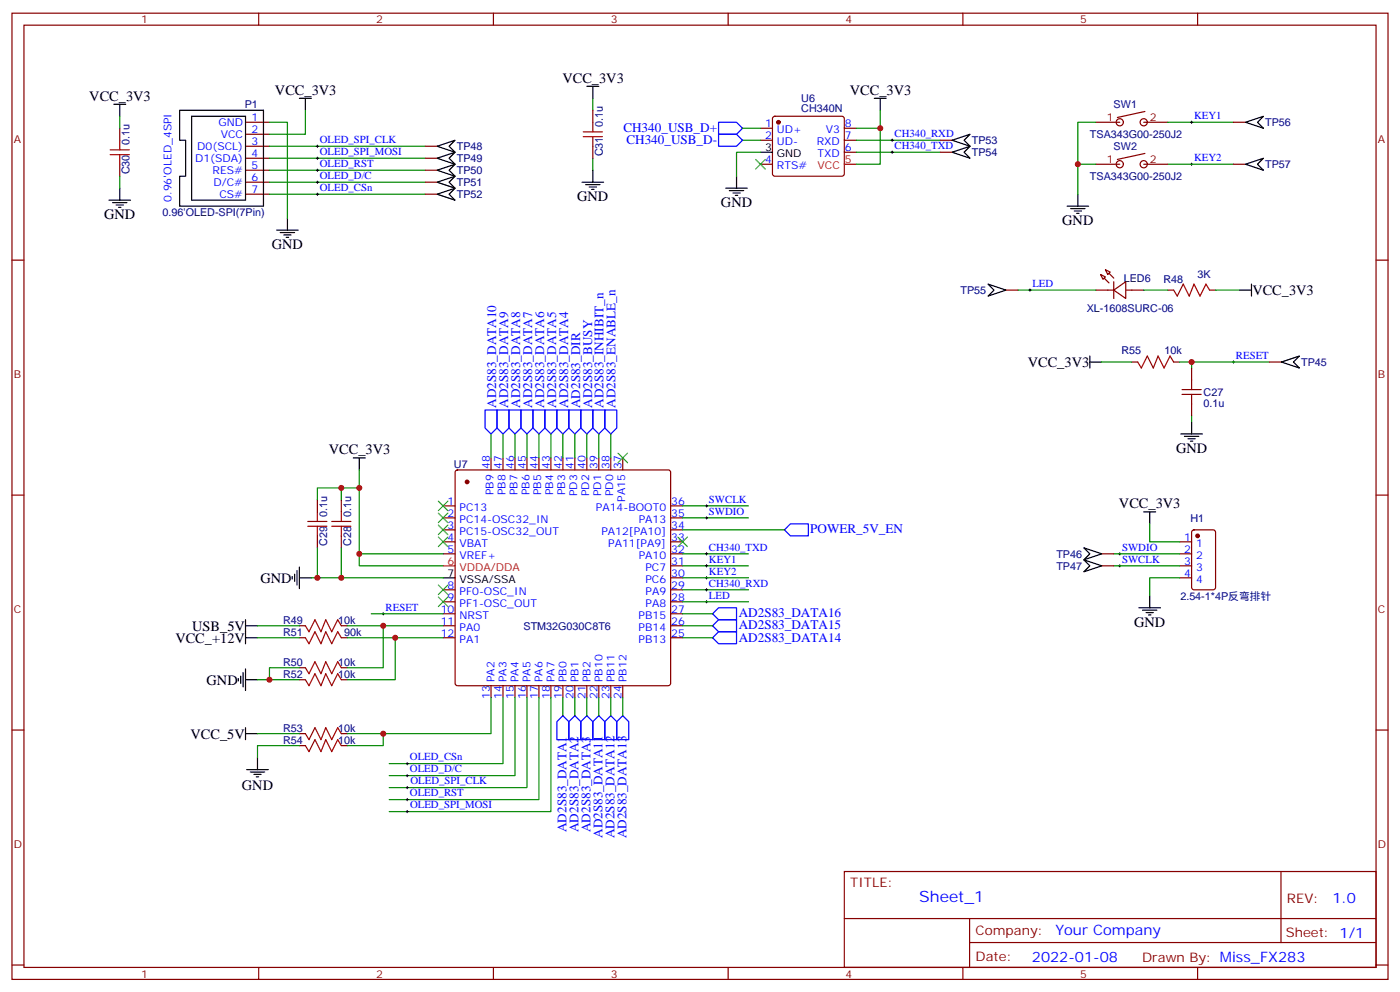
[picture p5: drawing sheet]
<svg xmlns="http://www.w3.org/2000/svg" width="412mm" height="292mm" viewBox="0 0 412 292" stroke-linecap="round" stroke-linejoin="round" font-family="sans-serif">
<g fill="none" stroke="#870000" stroke-width=".35">
<path d="M3.5 3.9h405.4v284.3h-405.4zM7.1 7.4h398.2v277.3h-398.2zM76.2 3.9v3.5M145.3 3.9v3.5M214.5 3.9v3.5M283.6 3.9v3.5M352.8 3.9v3.5M35.3 37.7v3.6M72.3 36h7.1M72.3 39.5h7.1M174.6 32.5v3.5M224 37.7h3.5"/>
<path d="M227.8 34.4l.4-.2h19.8l.5 .2 .2 .5v16.3l-.2 .5-.5 .2h-19.8l-.5-.3-.2-.4v-16.3zM248.7 37.7h3.5M322.8 36h7M336.9 36h7.1M337.3 32.8l-8.2 1.8M363.4 36h3.5M35.3 48.3v3.6M72.3 43h7.1M72.3 46.6h7.1M72.3 50.1h7.1M72.3 53.6h7.1M72.3 57.2h7.1"/>
<path d="M125.2 43h3.6M125.2 46.6h3.6M125.2 50.1h3.6M125.2 53.6h3.6M125.2 57.2h3.6M174.6 43v3.6M224 41.3h3.5M224 48.3h3.5M248.7 41.3h3.5M248.7 44.8h3.5M276.9 41.3h3.6M276.9 44.8h3.6"/>
<path d="M322.8 48.3h7M336.9 48.3h7.1M337.3 45.2l-8.2 1.7M363.4 48.3h3.5M3.5 76.6h3.6M325.6 79.4l1.4 .7-.7 .7zM405.3 76.6h3.6M296.3 85.4h3.6M322.8 85.4h5.3M324.2 80.8l1.4 .7-.7 .7zM328.1 85.4l3.5-2.5v4.9zM328.1 82.9v4.9"/>
<path d="M331.6 85.4h5.3M344 85.4h1.7M356.3 85.4h1.8M333.4 106.5h1.7M345.7 106.5h1.8M351 108.3v3.5M351 118.9v3.5M373.9 106.5h3.6M134.3 138.5l.5-.2h62l.5 .2 .3 .5v62.1l-.3 .5-.5 .2h-62l-.5-.2-.2-.5v-62.1zM144.6 134.8v3.5M148.2 134.8v3.5M151.7 134.8v3.5"/>
<path d="M155.2 134.8v3.5M158.7 134.8v3.5M162.3 134.8v3.5M165.8 134.8v3.5M169.3 134.8v3.5M172.9 134.8v3.5M176.4 134.8v3.5M179.9 134.8v3.5M183.4 134.8v3.5M3.5 145.7h3.6M93.5 147.1v3.5M93.5 157.7v3.5"/>
<path d="M100.5 147.1v3.5M100.5 157.7v3.5M130.5 148.9h3.6M130.5 152.4h3.6M130.5 155.9h3.6M130.5 159.5h3.6M197.6 148.9h3.5M197.6 152.4h3.5M197.6 155.9h3.5M197.6 159.5h3.5M347.5 159.5h3.5M351.2 156.1l.5-.2h5.7l.6 .5 .1 16.5-.5 .6-5.9 .1-.6-.5-.1-16.5z"/>
<path d="M405.3 145.7h3.6M130.5 163h3.6M130.5 173.6h3.6M130.5 177.1h3.6M197.6 163h3.5M197.6 166.5h3.5M197.6 170h3.5M197.6 173.6h3.5M197.6 177.1h3.5M324.6 163h3.5M324.6 166.5h3.5M347.5 163h3.5"/>
<path d="M347.5 166.5h3.5M347.5 170h3.5M88.2 184.1h1.8M88.2 187.7h1.8M88.2 196.5h1.8M100.5 184.1h1.8M100.5 187.7h1.8M100.5 196.5h1.8M130.5 180.6h3.6M130.5 184.1h3.6M130.5 187.7h3.6M197.6 180.6h3.5"/>
<path d="M197.6 184.1h3.5M197.6 187.7h3.5M3.5 214.8h3.6M88.2 200h1.8M88.2 215.9h1.8M88.2 219.4h1.8M100.5 200h1.8M100.5 215.9h1.8M100.5 219.4h1.8M144.6 201.8v3.5M148.2 201.8v3.5M151.7 201.8v3.5"/>
<path d="M155.2 201.8v3.5M158.7 201.8v3.5M162.3 201.8v3.5M165.8 201.8v3.5M169.3 201.8v3.5M172.9 201.8v3.5M176.4 201.8v3.5M179.9 201.8v3.5M183.4 201.8v3.5M405.3 214.8h3.6M248.7 256.5h156.6v28.2h-156.6zM377.3 256.5v20.9"/>
<path d="M248.7 270.3h156.5M285.6 277.4h119.6M285.6 270.3v14.1M3.5 284h3.6M76.2 284.7v3.5M145.3 284.7v3.5M214.5 284.7v3.5M283.6 284.7v3.5M352.8 284.7v3.5M405.3 284h3.6"/>
<circle cx="329.8" cy="36" r="1.06"/>
<circle cx="336.9" cy="36" r="1.06"/>
<circle cx="329.8" cy="48.3" r="1.06"/>
<circle cx="336.9" cy="48.3" r="1.06"/>
</g>
<g fill="none" stroke="#000" stroke-width=".35">
<path d="M33.5 30.7h3.5M35.3 30.7v3.5M52.9 32.5h24.7v28.2h-24.7v-8.8h1.8v-10.6h-1.8zM56.4 34.2h15.9v24.7h-15.9zM88.2 28.9h3.5M90 28.9v3.6M172.9 25.4h3.5M174.6 25.4v3.5M257.5 28.9h3.6M259.3 28.9v3.6M366.9 36l5.3-1.8-1.8 1.8 1.8 1.7zM32.1 58.9h6.4"/>
<path d="M33.2 59.6h4.2M35.3 55.4v3.5M128.8 43l5.3-1.7-1.8 1.7 1.8 1.8zM128.8 46.6l5.3-1.8-1.8 1.8 1.8 1.7zM128.8 50.1l5.3-1.8-1.8 1.8 1.8 1.8zM128.8 53.6l5.3-1.7-1.8 1.7 1.8 1.8zM128.8 57.2l5.3-1.8-1.8 1.8 1.8 1.7zM171.4 53.6h6.4M172.5 54.3h4.2M173.6 55h2.1M174.3 55.7h.7M174.6 50.1v3.5"/>
<path d="M213.8 55.4h6.3M214.8 56.1h4.3M215.9 56.8h2.1M216.6 57.5h.7M217 51.9v3.5M224 44.8h3.5M280.5 41.3l5.3-1.8-1.8 1.8 1.8 1.7zM280.5 44.8l5.3-1.8-1.8 1.8 1.8 1.8zM317.5 57.2v3.5M366.9 48.3l5.3-1.7-1.8 1.7 1.8 1.8zM34.2 60.3h2.1M34.9 61h.7"/>
<path d="M81.5 67.7h6.3M82.5 68.4h4.3M83.6 69.1h2.1M84.3 69.8h.7M84.7 64.2v3.5M314.3 60.7h6.4M315.4 61.4h4.2M316.4 62.1h2.2M317.1 62.8h.8M291 83.6l5.3 1.8-5.3 1.7 1.8-1.7zM365.1 85.4h3.6M368.7 83.6v3.5"/>
<path d="M321 106.5h3.6M321 104.8v3.5M377.5 106.5l5.3-1.7-1.8 1.7 1.8 1.8zM104.1 134.8h3.5M105.8 134.8v3.5M347.8 127.7h6.4M348.9 128.4h4.2M350 129.1h2.1M350.7 129.8h.7M351 124.2v3.5M336.9 150.6h3.5M338.7 150.6v3.6"/>
<path d="M86.1 169.7v.7M86.8 169v2.1M87.5 167.9v4.3M88.2 170h3.5M88.2 166.9v6.3M130.5 170h3.6M319.3 161.2l5.3 1.8-5.3 1.7 1.7-1.7zM319.3 164.7l5.3 1.8-5.3 1.8 1.7-1.8zM335.5 178.9h6.3M336.5 179.6h4.3M338.7 175.3v3.6M70.2 199.7v.7"/>
<path d="M70.9 199v2.1M71.6 197.9v4.2M72.3 182.4v7M72.3 196.8v6.4M72.3 187.7h3.5M72.3 184.1h3.5M337.6 180.3h2.1M338.3 181h.7M72.3 215.9h3.5M72.3 214.1v3.6M72.3 200h3.5M72.7 226.5h6.3"/>
<path d="M73.7 227.2h4.3M74.8 227.9h2.1M75.5 228.6h.7M75.8 223v3.5"/>
</g>
<g fill="#870000" stroke="#870000" stroke-width=".35">
<path d="M325.3 81.8l1.4 1.5z"/>
<path d="M326.7 80.4l1.4 1.4z"/>
<circle cx="229.3" cy="36" r=".53"/>
<circle cx="137.6" cy="141.8" r=".53"/>
<circle cx="352.8" cy="157.7" r=".53"/>
</g>
<path d="M248.7 48.3h3.5M130.5 166.5h3.6" fill="none" stroke="#f00" stroke-width=".35"/>
<g fill="none" stroke="#00f" stroke-width=".35">
<path d="M211.7 36h5.3l1.7 1.7-1.7 1.8h-5.3zM211.7 39.5h5.3l1.7 1.8-1.7 1.7h-5.3zM142.9 120.6h3.5v5.3l-1.8 1.8-1.7-1.8zM146.4 120.6h3.5v5.3l-1.7 1.8-1.8-1.8zM149.9 120.6h3.6v5.3l-1.8 1.8-1.8-1.8zM153.5 120.6h3.5v5.3l-1.8 1.8-1.7-1.8zM157 120.6h3.5v5.3l-1.8 1.8-1.7-1.8zM160.5 120.6h3.5v5.3l-1.7 1.8-1.8-1.8zM164 120.6h3.6v5.3l-1.8 1.8-1.8-1.8zM167.6 120.6h3.5v5.3l-1.8 1.8-1.7-1.8zM171.1 120.6h3.5v5.3l-1.7 1.8-1.8-1.8zM174.6 120.6h3.6v5.3l-1.8 1.8-1.8-1.8z"/>
<path d="M178.2 120.6h3.5v5.3l-1.8 1.8-1.7-1.8zM232.8 154.2h5.3v3.5h-5.3l-1.7-1.8zM211.7 178.9h5.3v3.5h-5.3l-1.8-1.8zM211.7 182.4h5.3v3.5h-5.3l-1.8-1.8zM211.7 185.9h5.3v3.5h-5.3l-1.8-1.7zM164 212.4l1.8-1.8 1.8 1.8v5.3h-3.6zM167.6 212.4l1.7-1.8 1.8 1.8v5.3h-3.5zM171.1 212.4l1.8-1.8 1.7 1.8v5.3h-3.5zM174.6 212.4l1.8-1.8 1.8 1.8v5.3h-3.6zM178.2 212.4l1.7-1.8 1.8 1.8v5.3h-3.5zM181.7 212.4l1.7-1.8 1.8 1.8v5.3h-3.5z"/>
</g>
<g fill="none" stroke="#008700" stroke-width=".35">
<path d="M35.3 34.2v3.5M79.4 36h5.3v28.2M90 32.5v7h-10.6M174.6 28.9v3.6M218.7 37.7h5.3M259.3 32.5v5.2h-7.1M259.3 37.7v10.6h-7.1M322.8 36h-5.3v21.2M344 36h19.4M35.3 51.9v3.5M79.4 46.6h45.8M79.4 50.1h45.8"/>
<path d="M79.4 53.6h45.8M79.4 57.2h45.8M79.4 43h45.8M174.6 46.6v3.5M218.7 41.3h5.3M224 44.8h-7v7.1M252.2 44.8h24.7M252.2 41.3h24.7M317.5 48.3h5.3M344 48.3h19.4M299.9 85.4h22.9M336.9 85.4h7.1"/>
<path d="M358.1 85.4h7M324.6 106.5h8.8M347.5 106.5h26.4M351 106.5v1.8M105.8 138.3v28.2h24.7M144.6 127.7v7.1M148.2 127.7v7.1M151.7 127.7v7.1M155.2 127.7v7.1M158.7 127.7v7.1M162.3 127.7v7.1M165.8 127.7v7.1"/>
<path d="M169.3 127.7v7.1M172.9 127.7v7.1M176.4 127.7v7.1M179.9 127.7v7.1M351 122.4v1.8M100.5 143.6h-7v3.5M105.8 143.6h-5.3v3.5M201.1 155.9h30M201.1 152.4h19.4M201.1 148.9h19.4M338.7 154.2v5.3h8.8M91.7 170h38.8"/>
<path d="M93.5 161.2v8.8M100.5 161.2v8.8M105.8 163h24.7M201.1 163h19.4M201.1 173.6h19.4M201.1 166.5h19.4M201.1 170h19.4M201.1 177.1h19.4M328.1 163h19.4M328.1 166.5h19.4M347.5 170h-8.8v5.3M75.8 187.7h12.4"/>
<path d="M75.8 184.1h12.4M88.2 196.5h-8.8v3.5M102.3 187.7h28.2M102.3 184.1h28.2M109.4 180.6h21.1M112.9 184.1v12.4h-10.6M116.4 187.7v12.3h-14.1M201.1 187.7h8.8M201.1 184.1h8.8M201.1 180.6h8.8M75.8 200h12.4M75.8 215.9h12.4"/>
<path d="M88.2 219.4h-12.4v3.6M112.9 215.9v3.5h-10.6M144.6 205.3v10.6h-42.3M148.2 205.3v19.4h-33.5M151.7 205.3v22.9h-37M155.2 205.3v26.5h-40.5M158.7 205.3v30h-44M162.3 205.3v33.5h-47.6M165.8 205.3v5.3M169.3 205.3v5.3M172.9 205.3v5.3M176.4 205.3v5.3"/>
<path d="M179.9 205.3v5.3M183.4 205.3v5.3"/>
</g>
<g fill="none" stroke="#000" stroke-width=".29">
<path d="M350.7 36h.7M351 35.6v.7M93.1 43h.7M93.1 46.6h.7M93.1 50.1h.7M93.1 53.6h.7M93.1 57.2h.7M93.5 42.7v.7M93.5 46.2v.7M93.5 49.7v.7M93.5 53.3v.7M93.5 56.8v.7"/>
<path d="M262.5 41.3h.7M262.5 44.8h.7M262.8 40.9v.7M262.8 44.4v.8M350.7 48.3h.7M351 48v.7M303 85.4h.7M303.4 85v.7M363 106.5h.7M363.4 106.2v.7M207.8 152.4h.7M207.8 148.9h.7"/>
<path d="M208.1 148.5v.7M208.1 152v.8M207.8 177.1h.7M207.8 173.6h.7M207.8 163h.7M207.8 166.5h.7M207.8 170h.7M208.1 162.6v.7M208.1 166.2v.7M208.1 169.7v.7M208.1 173.2v.7M208.1 176.7v.7"/>
<path d="M329.5 163h.7M329.5 166.5h.7M329.8 162.6v.7M329.8 166.2v.7M112.5 180.6h.7M112.9 180.3v.7M119.6 224.7h.7M119.6 228.2h.7M119.6 231.8h.7M119.6 235.3h.7M119.6 238.8h.7M119.9 224.4v.7"/>
<path d="M119.9 227.9v.7M119.9 231.4v.7M119.9 234.9v.8M119.9 238.5v.7"/>
</g>
<g fill="none" stroke="#3c3" stroke-width=".35">
<path d="M222.6 46.9l2.8 2.8M225.4 46.9l-2.8 2.8M182 133.3l2.9 2.9M184.9 133.3l-2.9 2.9M129.1 158l2.8 2.9M129.1 147.5l2.8 2.8M129.1 151l2.8 2.8M129.1 154.5l2.8 2.8M131.9 158l-2.8 2.9M131.9 147.5l-2.8 2.8M131.9 151l-2.8 2.8M131.9 154.5l-2.8 2.8"/>
<path d="M199.7 158l2.8 2.9M202.5 158l-2.8 2.9M129.1 172.2l2.8 2.8M129.1 175.7l2.8 2.8M131.9 172.2l-2.8 2.8M131.9 175.7l-2.8 2.8"/>
</g>
<g fill="none" stroke="#a10000" stroke-width=".35">
<path d="M171.8 38.8h5.6M174.6 36v2.8M32.5 45.5h5.6M32.5 44.1h5.6M35.3 41.3v2.8M35.3 45.5v2.8M171.8 40.2h5.6M174.6 40.2v2.8M345.7 85.4l1.1 1.7 1.7-3.5 1.8 3.5 1.4-3.5 1.8 3.5 1.7-3.5 1.1 1.8M335.1 106.5l1.1 1.8 1.8-3.5 1.7 3.5 1.4-3.5 1.8 3.5 1.8-3.5 1 1.7M348.2 116.1h5.6M348.2 114.7h5.6"/>
<path d="M351 111.8v2.9M351 116.1v2.8M90.7 154.9h5.6M90.7 153.5h5.6M93.5 150.6v2.9M93.5 154.9v2.8M97.7 154.9h5.7M97.7 153.5h5.7M100.5 150.6v2.9M100.5 154.9v2.8M90 184.1l1 1.8 1.8-3.5 1.7 3.5 1.5-3.5 1.7 3.5 1.8-3.5 1 1.7M90 187.7l1 1.7 1.8-3.5 1.7 3.5 1.5-3.5 1.7 3.5 1.8-3.5 1 1.8"/>
<path d="M90 196.5l1 1.8 1.8-3.6 1.7 3.6 1.5-3.6 1.7 3.6 1.8-3.6 1 1.8M90 200l1 1.8 1.8-3.5 1.7 3.5 1.5-3.5 1.7 3.5 1.8-3.5 1 1.7M90 215.9l1 1.8 1.8-3.6 1.7 3.6 1.5-3.6 1.7 3.6 1.8-3.6 1 1.8M90 219.4l1 1.8 1.8-3.5 1.7 3.5 1.5-3.5 1.7 3.5 1.8-3.5 1 1.7"/>
</g>
<g fill="#c00">
<circle cx="317.5" cy="48.3" r=".88"/>
<circle cx="79.4" cy="200" r=".88"/>
<circle cx="112.9" cy="184.1" r=".88"/>
<circle cx="116.4" cy="187.7" r=".88"/>
<circle cx="112.9" cy="215.9" r=".88"/>
<circle cx="100.5" cy="170" r=".88"/>
<circle cx="105.8" cy="143.6" r=".88"/>
<circle cx="105.8" cy="163" r=".88"/>
<circle cx="100.5" cy="143.6" r=".88"/>
<circle cx="93.5" cy="170" r=".88"/>
<circle cx="351" cy="106.5" r=".88"/>
<circle cx="259.3" cy="37.7" r=".88"/>
</g>
<text font-size="4.6" fill="#00f" x="270.8" y="265.5">Sheet_1</text>
<g font-size="4.2">
<text x="26.3" y="29.6">VCC_3V3</text>
<text x="81" y="27.9">VCC_3V3</text>
<text x="165.7" y="24.3">VCC_3V3</text>
<text x="250.3" y="27.9">VCC_3V3</text>
<text x="170" y="59.3">GND</text>
<text x="30.7" y="64.6">GND</text>
<text x="212.4" y="61">GND</text>
<text x="312.9" y="66.3">GND</text>
<text x="80.1" y="73.4">GND</text>
<text x="368.9" y="86.8">VCC_3V3</text>
<text x="302.7" y="108">VCC_3V3</text>
<text x="96.9" y="133.7">VCC_3V3</text>
<text x="346.4" y="133.3">GND</text>
<text x="329.6" y="149.5">VCC_3V3</text>
<text x="76.7" y="171.5">GND</text>
<text x="56.6" y="185.6">USB_5V</text>
<text x="334.1" y="184.5">GND</text>
<text x="51.7" y="189.1">VCC_+12V</text>
<text x="60.9" y="201.5">GND</text>
<text x="56.1" y="217.3">VCC_5V</text>
<text x="71.3" y="232.6">GND</text>
</g>
<g font-size="4.2" fill="#00f">
<text x="392.5" y="265.7">1.0</text>
<text x="310.9" y="275.3">Your Company</text>
<text x="304" y="283.1">2022-01-08</text>
</g>
<g font-size="3.9" fill="#00f">
<text x="183.6" y="38.8">CH340_USB_D+</text>
<text x="184.5" y="42.3">CH340_USB_D-</text>
<text x="146.2" y="120" transform="rotate(-90 146.2 120)">AD2S83_DATA10</text>
<text x="149.7" y="120" transform="rotate(-90 149.7 120)">AD2S83_DATA9</text>
<text x="153.2" y="120" transform="rotate(-90 153.2 120)">AD2S83_DATA8</text>
<text x="156.8" y="120" transform="rotate(-90 156.8 120)">AD2S83_DATA7</text>
<text x="160.3" y="120" transform="rotate(-90 160.3 120)">AD2S83_DATA6</text>
<text x="163.8" y="120" transform="rotate(-90 163.8 120)">AD2S83_DATA5</text>
<text x="167.4" y="120" transform="rotate(-90 167.4 120)">AD2S83_DATA4</text>
<text x="177.8" y="120" transform="rotate(-90 177.8 120)">AD2S83_INHIBIT_n</text>
<text x="181.3" y="120" transform="rotate(-90 181.3 120)">AD2S83_ENABLE_n</text>
<text x="170.9" y="120.1" transform="rotate(-90 170.9 120.1)">AD2S83_DIR</text>
<text x="174.4" y="120" transform="rotate(-90 174.4 120)">AD2S83_BUSY</text>
<text x="238.7" y="157">POWER_5V_EN</text>
<text x="217.6" y="181.5">AD2S83_DATA16</text>
<text x="217.6" y="185.1">AD2S83_DATA15</text>
<text x="217.6" y="188.8">AD2S83_DATA14</text>
<text x="166.9" y="244.9" transform="rotate(-90 166.9 244.9)">AD2S83_DATA1</text>
<text x="170.4" y="244.9" transform="rotate(-90 170.4 244.9)">AD2S83_DATA2</text>
<text x="173.9" y="244.9" transform="rotate(-90 173.9 244.9)">AD2S83_DATA3</text>
<text x="177.5" y="246.6" transform="rotate(-90 177.5 246.6)">AD2S83_DATA11</text>
<text x="181" y="246.7" transform="rotate(-90 181 246.7)">AD2S83_DATA12</text>
<text x="184.5" y="246.7" transform="rotate(-90 184.5 246.7)">AD2S83_DATA13</text>
</g>
<g font-size="3.9" fill="#800">
<text x="250.5" y="261.1">TITLE:</text>
<text x="379.1" y="265.7">REV:</text>
<text x="287.4" y="275.3">Company:</text>
<text x="378.7" y="275.9">Sheet: 1/1</text>
<text x="287.4" y="282.9">Date:</text>
<text x="336.4" y="283">Drawn By: Miss_FX283</text>
</g>
<g font-size="3.2" fill="#800">
<text x="41.6" y="6.9">1</text>
<text x="110.8" y="6.9">2</text>
<text x="179.9" y="6.9">3</text>
<text x="249.1" y="6.9">4</text>
<text x="318.2" y="6.9">5</text>
<text x="326.1" y="35.6">1</text>
<text x="338.7" y="35.6">2</text>
<text x="4.1" y="42">A</text>
<text x="405.9" y="42">A</text>
<text x="326.1" y="48">1</text>
<text x="338.7" y="48">2</text>
<text x="4.1" y="111.1">B</text>
<text x="405.9" y="111.1">B</text>
<text x="4.1" y="180.3">C</text>
<text x="405.9" y="180.3">C</text>
<text x="4.1" y="249.4">D</text>
<text x="405.9" y="249.4">D</text>
<text x="41.6" y="287.7">1</text>
<text x="110.8" y="287.7">2</text>
<text x="179.9" y="287.7">3</text>
<text x="249.1" y="287.7">4</text>
<text x="318.2" y="287.7">5</text>
</g>
<g font-size="3.2" fill="#000080">
<text x="236" y="30">U6</text>
<text x="72.1" y="31.9">P1</text>
<text x="236" y="33.1">CH340N</text>
<text x="328" y="31.8">SW1</text>
<text x="177.5" y="37.4" transform="rotate(-90 177.5 37.4)">0.1u</text>
<text x="321" y="40.6">TSA343G00-250J2</text>
<text x="372.7" y="37.1">TP56</text>
<text x="38.2" y="42.7" transform="rotate(-90 38.2 42.7)">0.1u</text>
<text x="134.6" y="44.2">TP48</text>
<text x="134.6" y="47.7">TP49</text>
<text x="177.5" y="46.1" transform="rotate(-90 177.5 46.1)">C31</text>
<text x="286.3" y="42.4">TP53</text>
<text x="286.3" y="45.9">TP54</text>
<text x="328" y="44.2">SW2</text>
<text x="38.2" y="51.3" transform="rotate(-90 38.2 51.3)">C30</text>
<text x="134.6" y="51.2">TP50</text>
<text x="321" y="53">TSA343G00-250J2</text>
<text x="372.7" y="49.5">TP57</text>
<text x="134.6" y="54.8">TP51</text>
<text x="134.6" y="58.3">TP52</text>
<text x="47.9" y="63.6">0.96'OLED-SPI(7Pin)</text>
<text x="331" y="83">LED6</text>
<text x="342.7" y="83.2">R48</text>
<text x="352.7" y="81.8">3K</text>
<text x="282.9" y="86.5">TP55</text>
<text x="320.1" y="91.8">XL-1608SURC-06</text>
<text x="330.4" y="104.2">R55</text>
<text x="343" y="104.2">10k</text>
<text x="383.3" y="107.7">TP45</text>
<text x="354.5" y="119.7">0.1u</text>
<text x="354.5" y="116.5">C27</text>
<text x="133.7" y="137.7">U7</text>
<text x="96.4" y="152.1" transform="rotate(-90 96.4 152.1)">0.1u</text>
<text x="103.5" y="152.1" transform="rotate(-90 103.5 152.1)">0.1u</text>
<text x="350.7" y="153.5">H1</text>
<text x="96.4" y="160.7" transform="rotate(-90 96.4 160.7)">C29</text>
<text x="103.4" y="160.7" transform="rotate(-90 103.4 160.7)">C28</text>
<text x="311.2" y="164.1">TP46</text>
<text x="311.2" y="167.7">TP47</text>
<text x="347.7" y="176.5">2.54-1*4P反弯排针</text>
<text x="83.4" y="183.5">R49</text>
<text x="99.6" y="183.5">10k</text>
<text x="154.2" y="185.3">STM32G030C8T6</text>
<text x="83.4" y="187.1">R51</text>
<text x="101.4" y="187.1">90k</text>
<text x="83.4" y="195.9">R50</text>
<text x="99.6" y="195.9">10k</text>
<text x="83.4" y="199.4">R52</text>
<text x="99.6" y="199.4">10k</text>
<text x="83.4" y="215.3">R53</text>
<text x="99.6" y="215.3">10k</text>
<text x="83.4" y="218.8">R54</text>
<text x="99.6" y="218.8">10k</text>
</g>
<g font-size="3.2" fill="#00f">
<text x="74.1" y="35.6">1</text>
<text x="351.7" y="35.1">KEY1</text>
<text x="64.3" y="37">GND</text>
<text x="65" y="40.6">VCC</text>
<text x="74.1" y="39.2">2</text>
<text x="225.3" y="37.4">1</text>
<text x="225.3" y="40.9">2</text>
<text x="228.8" y="39.2">UD+</text>
<text x="243.2" y="39.2">V3</text>
<text x="248.9" y="40.9">7</text>
<text x="248.9" y="37.4">8</text>
<text x="263.5" y="40.4">CH340_RXD</text>
<text x="57.5" y="47.6">D1(SDA)</text>
<text x="58.1" y="44.1">D0(SCL)</text>
<text x="74.1" y="42.7">3</text>
<text x="74.1" y="46.2">4</text>
<text x="94.2" y="42.2">OLED_SPI_CLK</text>
<text x="94.2" y="45.7">OLED_SPI_MOSI</text>
<text x="225.3" y="48">4</text>
<text x="228.8" y="42.7">UD-</text>
<text x="240.6" y="42.7">RXD</text>
<text x="240.8" y="46.2">TXD</text>
<text x="248.9" y="44.4">6</text>
<text x="263.5" y="43.9">CH340_TXD</text>
<text x="351.7" y="47.4">KEY2</text>
<text x="62.6" y="51.2">RES#</text>
<text x="74.1" y="49.7">5</text>
<text x="74.1" y="53.3">6</text>
<text x="94.2" y="49.2">OLED_RST</text>
<text x="94.2" y="52.7">OLED_D/C</text>
<text x="228.8" y="49.7">RTS#</text>
<text x="50.6" y="59.5" transform="rotate(-90 50.6 59.5)">0.96'OLED_4SPI</text>
<text x="62.9" y="54.7">D/C#</text>
<text x="64.6" y="58.2">CS#</text>
<text x="74.1" y="56.8">7</text>
<text x="94.2" y="56.3">OLED_CSn</text>
<text x="304.1" y="84.5">LED</text>
<text x="364.1" y="105.7">RESET</text>
<text x="144.3" y="138.1" transform="rotate(-90 144.3 138.1)">48</text>
<text x="147.8" y="138.1" transform="rotate(-90 147.8 138.1)">47</text>
<text x="151.3" y="138.1" transform="rotate(-90 151.3 138.1)">46</text>
<text x="154.9" y="138.1" transform="rotate(-90 154.9 138.1)">45</text>
<text x="158.4" y="138.1" transform="rotate(-90 158.4 138.1)">44</text>
<text x="161.9" y="138.1" transform="rotate(-90 161.9 138.1)">43</text>
<text x="165.5" y="138.1" transform="rotate(-90 165.5 138.1)">42</text>
<text x="169" y="138.1" transform="rotate(-90 169 138.1)">41</text>
<text x="172.5" y="138.1" transform="rotate(-90 172.5 138.1)">40</text>
<text x="176" y="138.1" transform="rotate(-90 176 138.1)">39</text>
<text x="179.6" y="138.1" transform="rotate(-90 179.6 138.1)">38</text>
<text x="183.1" y="138.1" transform="rotate(-90 183.1 138.1)">37</text>
<text x="131.9" y="148.5">1</text>
<text x="145.3" y="145.7" transform="rotate(-90 145.3 145.7)">PB9</text>
<text x="148.9" y="145.7" transform="rotate(-90 148.9 145.7)">PB8</text>
<text x="152.4" y="145.7" transform="rotate(-90 152.4 145.7)">PB7</text>
<text x="155.9" y="145.7" transform="rotate(-90 155.9 145.7)">PB6</text>
<text x="159.5" y="145.7" transform="rotate(-90 159.5 145.7)">PB5</text>
<text x="163" y="145.7" transform="rotate(-90 163 145.7)">PB4</text>
<text x="166.5" y="145.7" transform="rotate(-90 166.5 145.7)">PB3</text>
<text x="170" y="146" transform="rotate(-90 170 146)">PD3</text>
<text x="173.6" y="146" transform="rotate(-90 173.6 146)">PD2</text>
<text x="177.1" y="146" transform="rotate(-90 177.1 146)">PD1</text>
<text x="180.6" y="146" transform="rotate(-90 180.6 146)">PD0</text>
<text x="184.1" y="147.7" transform="rotate(-90 184.1 147.7)">PA15</text>
<text x="197.7" y="148.5">36</text>
<text x="208.8" y="148">SWCLK</text>
<text x="131.9" y="155.6">3</text>
<text x="131.9" y="152">2</text>
<text x="135.4" y="153.8">PC14-OSC32_IN</text>
<text x="135.4" y="150.3">PC13</text>
<text x="175.5" y="150.3">PA14-BOOT0</text>
<text x="188.1" y="153.8">PA13</text>
<text x="197.7" y="152">35</text>
<text x="197.7" y="155.6">34</text>
<text x="208.8" y="151.5">SWDIO</text>
<text x="131.9" y="159.1">4</text>
<text x="135.4" y="160.9">VBAT</text>
<text x="135.4" y="157.3">PC15-OSC32_OUT</text>
<text x="177.1" y="157.3">PA12[PA10]</text>
<text x="179.2" y="160.9">PA11[PA9]</text>
<text x="197.7" y="159.1">33</text>
<text x="348.8" y="159.1">1</text>
<text x="352.3" y="160.9">1</text>
<text x="131.9" y="162.6">5</text>
<text x="135.4" y="164.4">VREF+</text>
<text x="188.1" y="164.4">PA10</text>
<text x="190.1" y="167.9">PC7</text>
<text x="197.7" y="162.6">32</text>
<text x="197.7" y="166.2">31</text>
<text x="208.8" y="162.1">CH340_TXD</text>
<text x="208.8" y="165.6">KEY1</text>
<text x="330.6" y="165.6">SWCLK</text>
<text x="330.6" y="162.1">SWDIO</text>
<text x="348.8" y="162.6">2</text>
<text x="348.8" y="166.2">3</text>
<text x="352.3" y="164.4">2</text>
<text x="352.3" y="167.9">3</text>
<text x="131.9" y="173.2">8</text>
<text x="190.1" y="171.4">PC6</text>
<text x="197.7" y="169.7">30</text>
<text x="197.7" y="173.2">29</text>
<text x="208.8" y="172.7">CH340_RXD</text>
<text x="208.8" y="169.2">KEY2</text>
<text x="348.8" y="169.7">4</text>
<text x="352.3" y="171.4">4</text>
<text x="113.6" y="179.7">RESET</text>
<text x="131.9" y="176.7">9</text>
<text x="135.4" y="178.5">PF1-OSC_OUT</text>
<text x="135.4" y="175">PF0-OSC_IN</text>
<text x="190.2" y="175">PA9</text>
<text x="190.2" y="178.5">PA8</text>
<text x="197.7" y="176.7">28</text>
<text x="208.8" y="176.2">LED</text>
<text x="129.8" y="183.8">11</text>
<text x="129.8" y="180.3">10</text>
<text x="135.4" y="185.6">PA0</text>
<text x="135.4" y="182">NRST</text>
<text x="188.1" y="182">PB15</text>
<text x="188.1" y="185.6">PB14</text>
<text x="197.7" y="180.3">27</text>
<text x="197.7" y="183.8">26</text>
<text x="129.8" y="187.3">12</text>
<text x="135.4" y="189.1">PA1</text>
<text x="188.1" y="189.1">PB13</text>
<text x="197.7" y="187.3">25</text>
<text x="145.7" y="200.7" transform="rotate(-90 145.7 200.7)">PA2</text>
<text x="149.2" y="200.7" transform="rotate(-90 149.2 200.7)">PA3</text>
<text x="152.8" y="200.7" transform="rotate(-90 152.8 200.7)">PA4</text>
<text x="156.3" y="200.7" transform="rotate(-90 156.3 200.7)">PA5</text>
<text x="159.8" y="200.7" transform="rotate(-90 159.8 200.7)">PA6</text>
<text x="163.3" y="200.7" transform="rotate(-90 163.3 200.7)">PA7</text>
<text x="166.9" y="200.7" transform="rotate(-90 166.9 200.7)">PB0</text>
<text x="170.4" y="200.7" transform="rotate(-90 170.4 200.7)">PB1</text>
<text x="173.9" y="200.7" transform="rotate(-90 173.9 200.7)">PB2</text>
<text x="177.4" y="200.7" transform="rotate(-90 177.4 200.7)">PB10</text>
<text x="181" y="200.7" transform="rotate(-90 181 200.7)">PB11</text>
<text x="184.5" y="200.7" transform="rotate(-90 184.5 200.7)">PB12</text>
<text x="144.3" y="205.6" transform="rotate(-90 144.3 205.6)">13</text>
<text x="147.8" y="205.6" transform="rotate(-90 147.8 205.6)">14</text>
<text x="151.3" y="205.6" transform="rotate(-90 151.3 205.6)">15</text>
<text x="154.9" y="205.6" transform="rotate(-90 154.9 205.6)">16</text>
<text x="158.4" y="205.6" transform="rotate(-90 158.4 205.6)">17</text>
<text x="161.9" y="205.6" transform="rotate(-90 161.9 205.6)">18</text>
<text x="165.5" y="205.6" transform="rotate(-90 165.5 205.6)">19</text>
<text x="169" y="205.6" transform="rotate(-90 169 205.6)">20</text>
<text x="172.5" y="205.6" transform="rotate(-90 172.5 205.6)">21</text>
<text x="176" y="205.6" transform="rotate(-90 176 205.6)">22</text>
<text x="179.6" y="205.6" transform="rotate(-90 179.6 205.6)">23</text>
<text x="183.1" y="205.6" transform="rotate(-90 183.1 205.6)">24</text>
<text x="120.7" y="223.8">OLED_CSn</text>
<text x="120.8" y="227.3">OLED_D/C</text>
<text x="120.9" y="230.8">OLED_SPI_CLK</text>
<text x="120.8" y="234.4">OLED_RST</text>
<text x="120.8" y="237.9">OLED_SPI_MOSI</text>
</g>
<g font-size="3.2">
<text x="225.3" y="44.4">3</text>
<text x="228.8" y="46.2">GND</text>
<text x="131.9" y="169.7">7</text>
<text x="135.4" y="171.4">VSSA/SSA</text>
</g>
<g font-size="3.2" fill="#f00">
<text x="248.9" y="48">5</text>
<text x="240.8" y="49.7">VCC</text>
<text x="131.9" y="166.2">6</text>
<text x="135.4" y="167.9">VDDA/DDA</text>
</g>
</svg>
